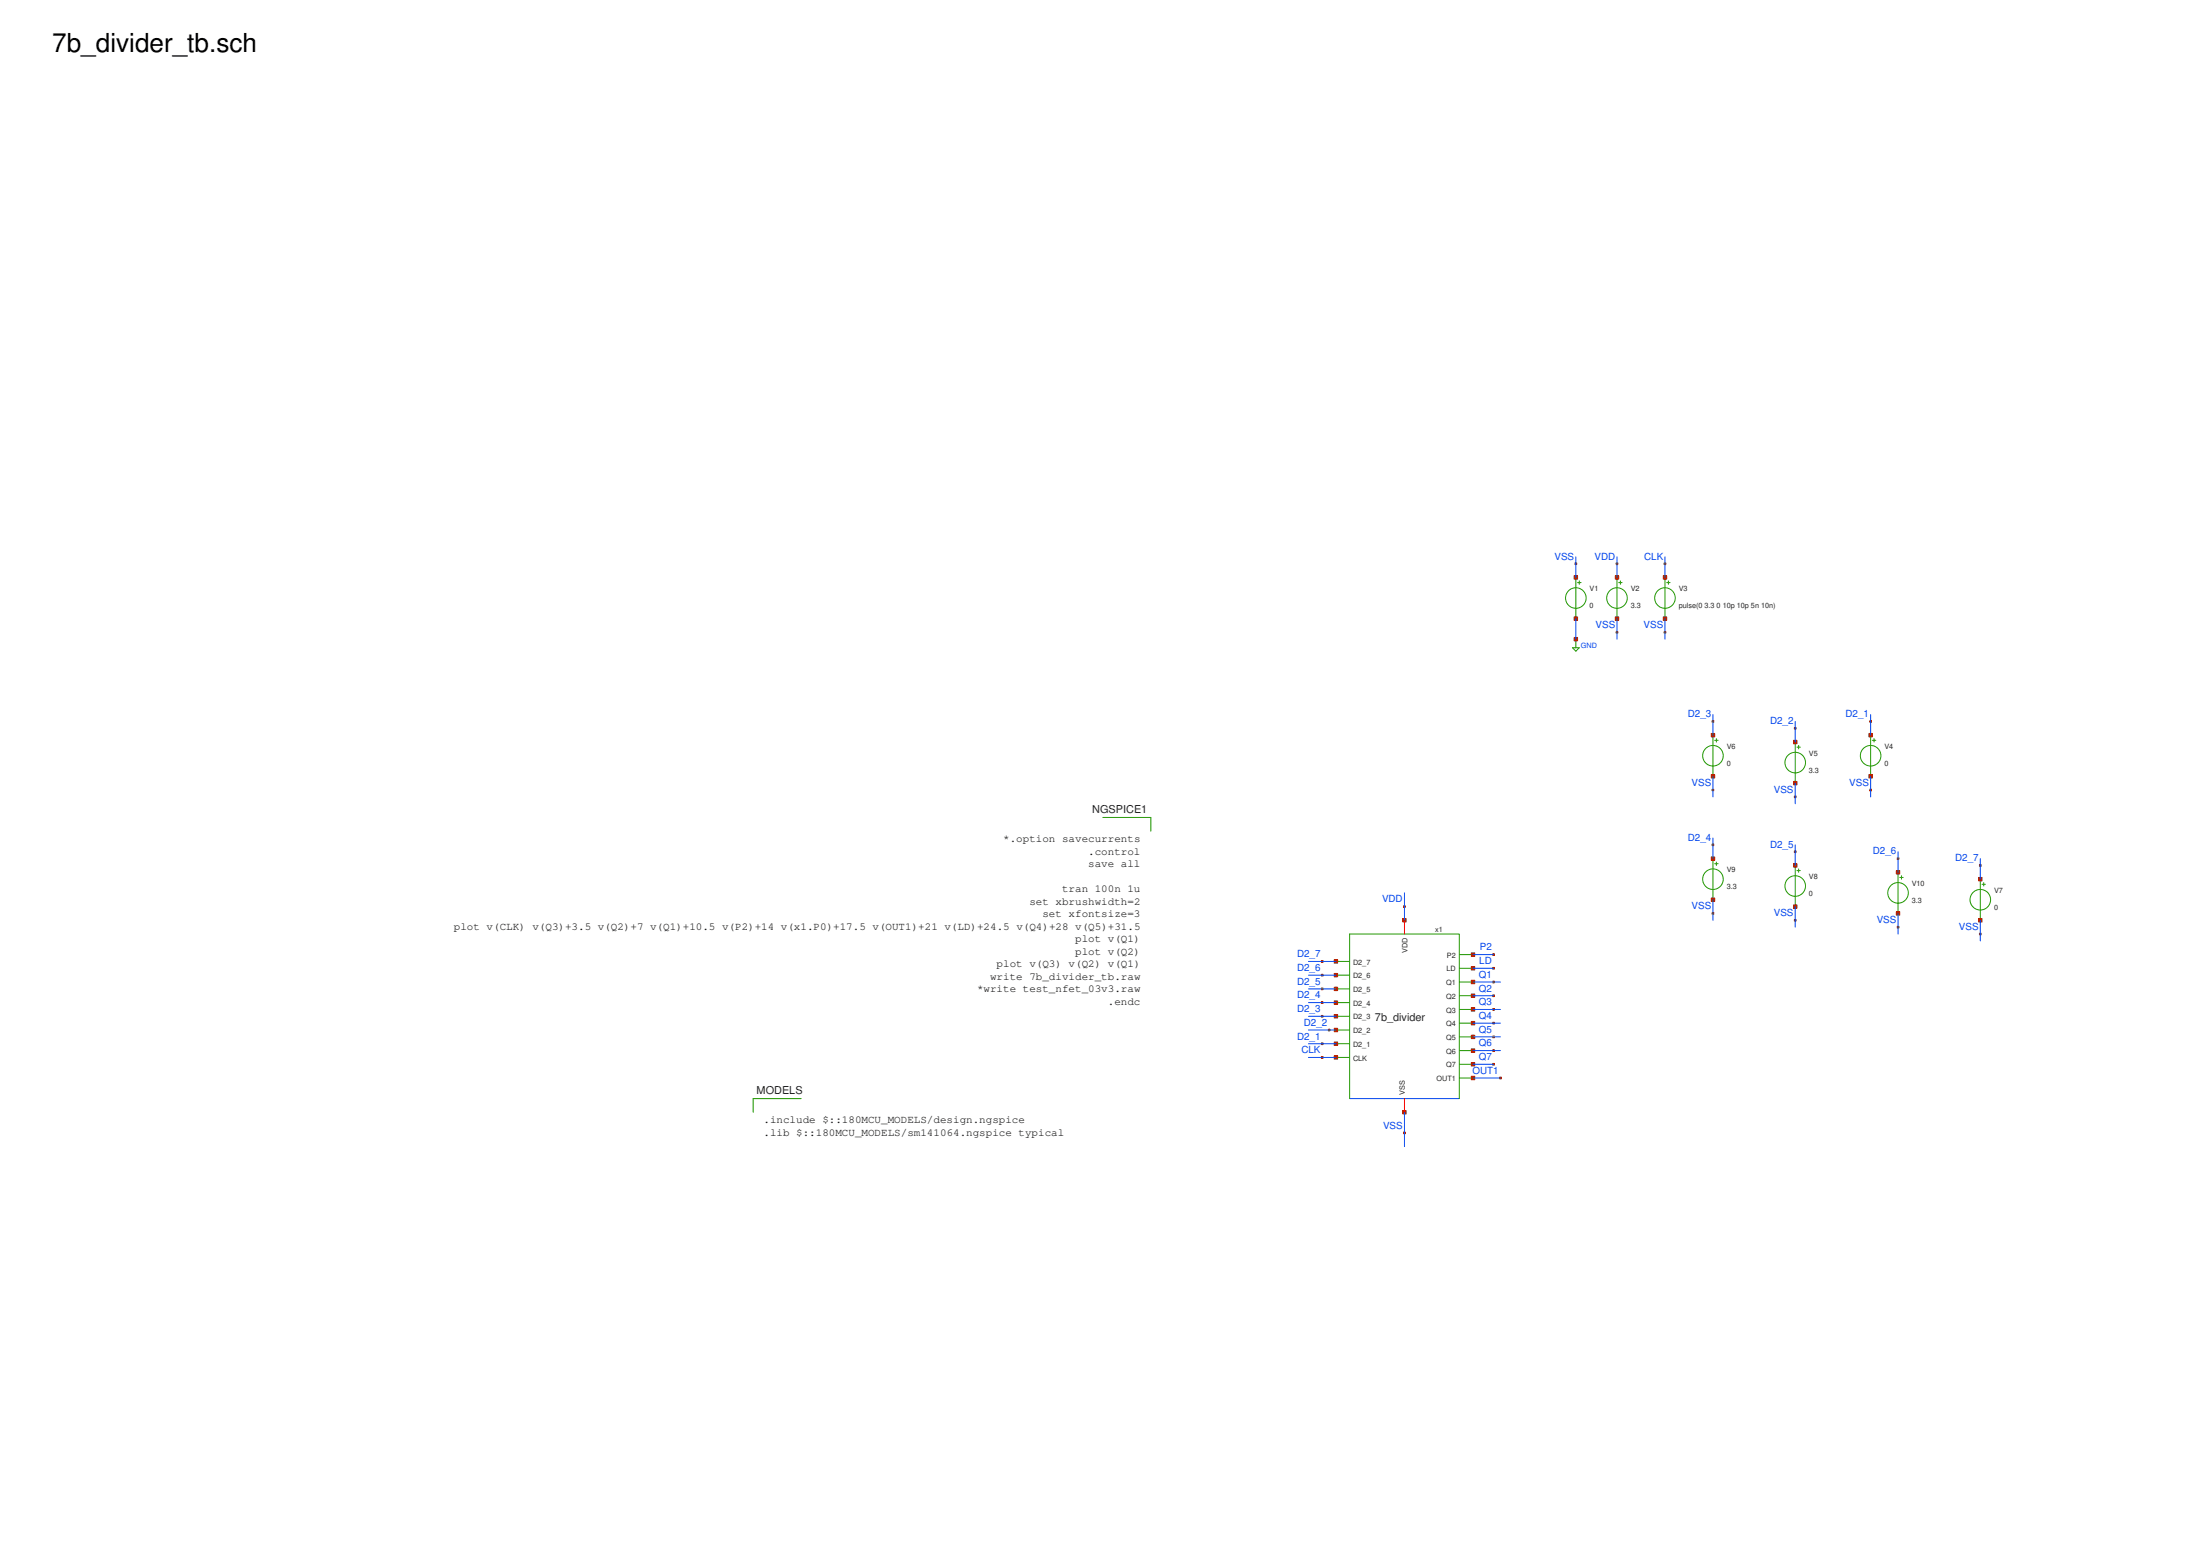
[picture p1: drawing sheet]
<svg xmlns="http://www.w3.org/2000/svg" width="297mm" height="210mm" viewBox="0 0 297 210" stroke-linecap="round" stroke-linejoin="round" font-family="sans-serif">
<path d="M182.2 148.3h14.8" fill="none" stroke="#0044ed" stroke-width=".14"/>
<g fill="none" stroke="#229800" stroke-width=".14">
<path d="M212.8 77.9v5.6M213 78.6h.5M213.2 78.4v.5M218.3 77.9v5.6M218.6 78.6h.4M218.8 78.4v.5M224.8 77.9v5.6M225 78.6h.5M225.3 78.4v.5M212.3 87.4h.9l-.4 .5zM212.8 86.3v1.1M231.3 99.2v5.6"/>
<path d="M231.5 99.9h.5M231.7 99.7v.5M252.6 99.2v5.6M252.8 99.9h.5M253 99.7v.5M148.9 110.3h6.5v1.9M231.3 115.9v5.6M231.5 116.6h.5M231.7 116.4v.4M242.4 100.2v5.5M242.4 116.8v5.6M242.6 100.9h.5"/>
<path d="M242.6 117.5h.5M242.8 100.6v.5M242.8 117.3v.4M256.3 117.7v5.6M256.5 118.4h.5M256.7 118.2v.5M267.4 118.7v5.5M267.6 119.4h.5M267.8 119.1v.5M180.4 129.8h1.8M180.4 131.6h1.8M180.4 133.5h1.8"/>
<path d="M180.4 135.3h1.8M180.4 137.2h1.8M180.4 139h1.8M197 130.7h1.9M197 132.6h1.9M197 134.4h1.9M197 136.3h1.9M197 138.1h1.9M197 140h1.9M197 128.9h1.9M108.2 148.3h-6.5v1.8M180.4 140.9h1.8"/>
<path d="M180.4 142.7h1.8M182.2 148.3v-22.2h14.8v22.2M197 141.8h1.9M197 143.7h1.9M197 145.5h1.9"/>
<circle cx="212.8" cy="80.7" r="1.39"/>
<circle cx="218.3" cy="80.7" r="1.39"/>
<circle cx="224.8" cy="80.7" r="1.39"/>
<circle cx="231.3" cy="102" r="1.39"/>
<circle cx="231.3" cy="118.7" r="1.39"/>
<circle cx="242.4" cy="102.9" r="1.39"/>
<circle cx="242.4" cy="119.6" r="1.39"/>
<circle cx="252.6" cy="102" r="1.39"/>
<circle cx="256.3" cy="120.5" r="1.39"/>
<circle cx="267.4" cy="121.5" r="1.39"/>
</g>
<path d="M189.4 124h.5v.5h-.5z" fill="none" stroke="#ba2200" stroke-width=".14"/>
<path d="M189.4 124h.5v.5h-.5z" fill="#ba2200"/>
<path d="M198.7 130.5h.4v.4h-.4z" fill="none" stroke="#ba2200" stroke-width=".14"/>
<path d="M198.7 130.5h.4v.4h-.4z" fill="#ba2200"/>
<path d="M180.1 129.6h.5v.4h-.5z" fill="none" stroke="#ba2200" stroke-width=".14"/>
<path d="M180.1 129.6h.5v.4h-.5z" fill="#ba2200"/>
<path d="M198.7 132.3h.4v.5h-.4z" fill="none" stroke="#ba2200" stroke-width=".14"/>
<path d="M198.7 132.3h.4v.5h-.4z" fill="#ba2200"/>
<path d="M180.1 131.4h.5v.5h-.5z" fill="none" stroke="#ba2200" stroke-width=".14"/>
<path d="M180.1 131.4h.5v.5h-.5z" fill="#ba2200"/>
<path d="M198.7 134.2h.4v.4h-.4z" fill="none" stroke="#ba2200" stroke-width=".14"/>
<path d="M198.7 134.2h.4v.4h-.4z" fill="#ba2200"/>
<path d="M180.1 133.3h.5v.4h-.5z" fill="none" stroke="#ba2200" stroke-width=".14"/>
<path d="M180.1 133.3h.5v.4h-.5z" fill="#ba2200"/>
<path d="M180.1 135.1h.5v.5h-.5z" fill="none" stroke="#ba2200" stroke-width=".14"/>
<path d="M180.1 135.1h.5v.5h-.5z" fill="#ba2200"/>
<path d="M198.7 136h.4v.5h-.4z" fill="none" stroke="#ba2200" stroke-width=".14"/>
<path d="M198.7 136h.4v.5h-.4z" fill="#ba2200"/>
<path d="M198.7 137.9h.4v.4h-.4z" fill="none" stroke="#ba2200" stroke-width=".14"/>
<path d="M198.7 137.9h.4v.4h-.4z" fill="#ba2200"/>
<path d="M180.1 137h.5v.4h-.5z" fill="none" stroke="#ba2200" stroke-width=".14"/>
<path d="M180.1 137h.5v.4h-.5z" fill="#ba2200"/>
<path d="M180.1 138.8h.5v.5h-.5z" fill="none" stroke="#ba2200" stroke-width=".14"/>
<path d="M180.1 138.8h.5v.5h-.5z" fill="#ba2200"/>
<path d="M198.7 139.7h.4v.5h-.4z" fill="none" stroke="#ba2200" stroke-width=".14"/>
<path d="M198.7 139.7h.4v.5h-.4z" fill="#ba2200"/>
<path d="M180.1 140.7h.5v.4h-.5z" fill="none" stroke="#ba2200" stroke-width=".14"/>
<path d="M180.1 140.7h.5v.4h-.5z" fill="#ba2200"/>
<path d="M198.7 141.6h.4v.4h-.4z" fill="none" stroke="#ba2200" stroke-width=".14"/>
<path d="M198.7 141.6h.4v.4h-.4z" fill="#ba2200"/>
<path d="M198.7 143.4h.4v.5h-.4z" fill="none" stroke="#ba2200" stroke-width=".14"/>
<path d="M198.7 143.4h.4v.5h-.4z" fill="#ba2200"/>
<path d="M180.1 142.5h.5v.5h-.5z" fill="none" stroke="#ba2200" stroke-width=".14"/>
<path d="M180.1 142.5h.5v.5h-.5z" fill="#ba2200"/>
<path d="M189.4 149.9h.5v.5h-.5z" fill="none" stroke="#ba2200" stroke-width=".14"/>
<path d="M189.4 149.9h.5v.5h-.5z" fill="#ba2200"/>
<path d="M198.7 145.3h.4v.4h-.4z" fill="none" stroke="#ba2200" stroke-width=".14"/>
<path d="M198.7 145.3h.4v.4h-.4z" fill="#ba2200"/>
<path d="M198.7 128.6h.4v.5h-.4z" fill="none" stroke="#ba2200" stroke-width=".14"/>
<path d="M198.7 128.6h.4v.5h-.4z" fill="#ba2200"/>
<path d="M212.5 77.7h.5v.5h-.5z" fill="none" stroke="#ba2200" stroke-width=".14"/>
<path d="M212.5 77.7h.5v.5h-.5z" fill="#ba2200"/>
<path d="M212.5 83.3h.5v.4h-.5z" fill="none" stroke="#ba2200" stroke-width=".14"/>
<path d="M212.5 83.3h.5v.4h-.5z" fill="#ba2200"/>
<path d="M218.1 77.7h.5v.5h-.5z" fill="none" stroke="#ba2200" stroke-width=".14"/>
<path d="M218.1 77.7h.5v.5h-.5z" fill="#ba2200"/>
<path d="M218.1 83.3h.5v.4h-.5z" fill="none" stroke="#ba2200" stroke-width=".14"/>
<path d="M218.1 83.3h.5v.4h-.5z" fill="#ba2200"/>
<path d="M212.5 86h.5v.5h-.5z" fill="none" stroke="#ba2200" stroke-width=".14"/>
<path d="M212.5 86h.5v.5h-.5z" fill="#ba2200"/>
<path d="M212.7 76h.2v.2h-.2z" fill="none" stroke="#ba2200" stroke-width=".14"/>
<path d="M212.7 76h.2v.2h-.2z" fill="#ba2200"/>
<path d="M218.2 76h.2v.2h-.2z" fill="none" stroke="#ba2200" stroke-width=".14"/>
<path d="M218.2 76h.2v.2h-.2z" fill="#ba2200"/>
<path d="M224.6 77.7h.4v.5h-.4z" fill="none" stroke="#ba2200" stroke-width=".14"/>
<path d="M224.6 77.7h.4v.5h-.4z" fill="#ba2200"/>
<path d="M224.6 83.3h.4v.4h-.4z" fill="none" stroke="#ba2200" stroke-width=".14"/>
<path d="M224.6 83.3h.4v.4h-.4z" fill="#ba2200"/>
<path d="M224.7 76h.2v.2h-.2z" fill="none" stroke="#ba2200" stroke-width=".14"/>
<path d="M224.7 76h.2v.2h-.2z" fill="#ba2200"/>
<path d="M218.2 85.2h.2v.3h-.2z" fill="none" stroke="#ba2200" stroke-width=".14"/>
<path d="M218.2 85.2h.2v.3h-.2z" fill="#ba2200"/>
<path d="M224.7 85.2h.2v.3h-.2z" fill="none" stroke="#ba2200" stroke-width=".14"/>
<path d="M224.7 85.2h.2v.3h-.2z" fill="#ba2200"/>
<path d="M252.3 99h.5v.5h-.5z" fill="none" stroke="#ba2200" stroke-width=".14"/>
<path d="M252.3 99h.5v.5h-.5z" fill="#ba2200"/>
<path d="M252.3 104.6h.5v.4h-.5z" fill="none" stroke="#ba2200" stroke-width=".14"/>
<path d="M252.3 104.6h.5v.4h-.5z" fill="#ba2200"/>
<path d="M252.5 97.3h.2v.2h-.2z" fill="none" stroke="#ba2200" stroke-width=".14"/>
<path d="M252.5 97.3h.2v.2h-.2z" fill="#ba2200"/>
<path d="M252.5 106.5h.2v.3h-.2z" fill="none" stroke="#ba2200" stroke-width=".14"/>
<path d="M252.5 106.5h.2v.3h-.2z" fill="#ba2200"/>
<path d="M242.2 99.9h.4v.5h-.4z" fill="none" stroke="#ba2200" stroke-width=".14"/>
<path d="M242.2 99.9h.4v.5h-.4z" fill="#ba2200"/>
<path d="M242.2 105.5h.4v.4h-.4z" fill="none" stroke="#ba2200" stroke-width=".14"/>
<path d="M242.2 105.5h.4v.4h-.4z" fill="#ba2200"/>
<path d="M242.3 98.2h.2v.2h-.2z" fill="none" stroke="#ba2200" stroke-width=".14"/>
<path d="M242.3 98.2h.2v.2h-.2z" fill="#ba2200"/>
<path d="M242.3 107.5h.2v.2h-.2z" fill="none" stroke="#ba2200" stroke-width=".14"/>
<path d="M242.3 107.5h.2v.2h-.2z" fill="#ba2200"/>
<path d="M231 99h.5v.5h-.5z" fill="none" stroke="#ba2200" stroke-width=".14"/>
<path d="M231 99h.5v.5h-.5z" fill="#ba2200"/>
<path d="M231 104.6h.5v.4h-.5z" fill="none" stroke="#ba2200" stroke-width=".14"/>
<path d="M231 104.6h.5v.4h-.5z" fill="#ba2200"/>
<path d="M231.2 97.3h.2v.2h-.2z" fill="none" stroke="#ba2200" stroke-width=".14"/>
<path d="M231.2 97.3h.2v.2h-.2z" fill="#ba2200"/>
<path d="M231.2 106.5h.2v.3h-.2z" fill="none" stroke="#ba2200" stroke-width=".14"/>
<path d="M231.2 106.5h.2v.3h-.2z" fill="#ba2200"/>
<path d="M242.2 116.6h.4v.5h-.4z" fill="none" stroke="#ba2200" stroke-width=".14"/>
<path d="M242.2 116.6h.4v.5h-.4z" fill="#ba2200"/>
<path d="M242.2 122.1h.4v.5h-.4z" fill="none" stroke="#ba2200" stroke-width=".14"/>
<path d="M242.2 122.1h.4v.5h-.4z" fill="#ba2200"/>
<path d="M242.3 114.9h.2v.2h-.2z" fill="none" stroke="#ba2200" stroke-width=".14"/>
<path d="M242.3 114.9h.2v.2h-.2z" fill="#ba2200"/>
<path d="M242.3 124.1h.2v.2h-.2z" fill="none" stroke="#ba2200" stroke-width=".14"/>
<path d="M242.3 124.1h.2v.2h-.2z" fill="#ba2200"/>
<path d="M231 115.7h.5v.4h-.5z" fill="none" stroke="#ba2200" stroke-width=".14"/>
<path d="M231 115.7h.5v.4h-.5z" fill="#ba2200"/>
<path d="M231 121.2h.5v.5h-.5z" fill="none" stroke="#ba2200" stroke-width=".14"/>
<path d="M231 121.2h.5v.5h-.5z" fill="#ba2200"/>
<path d="M231.2 113.9h.2v.3h-.2z" fill="none" stroke="#ba2200" stroke-width=".14"/>
<path d="M231.2 113.9h.2v.3h-.2z" fill="#ba2200"/>
<path d="M231.2 123.2h.2v.2h-.2z" fill="none" stroke="#ba2200" stroke-width=".14"/>
<path d="M231.2 123.2h.2v.2h-.2z" fill="#ba2200"/>
<path d="M267.1 118.4h.5v.5h-.5z" fill="none" stroke="#ba2200" stroke-width=".14"/>
<path d="M267.1 118.4h.5v.5h-.5z" fill="#ba2200"/>
<path d="M267.1 124h.5v.5h-.5z" fill="none" stroke="#ba2200" stroke-width=".14"/>
<path d="M267.1 124h.5v.5h-.5z" fill="#ba2200"/>
<path d="M267.3 116.7h.2v.2h-.2z" fill="none" stroke="#ba2200" stroke-width=".14"/>
<path d="M267.3 116.7h.2v.2h-.2z" fill="#ba2200"/>
<path d="M267.3 126h.2v.2h-.2z" fill="none" stroke="#ba2200" stroke-width=".14"/>
<path d="M267.3 126h.2v.2h-.2z" fill="#ba2200"/>
<path d="M256 117.5h.5v.5h-.5z" fill="none" stroke="#ba2200" stroke-width=".14"/>
<path d="M256 117.5h.5v.5h-.5z" fill="#ba2200"/>
<path d="M256 123.1h.5v.4h-.5z" fill="none" stroke="#ba2200" stroke-width=".14"/>
<path d="M256 123.1h.5v.4h-.5z" fill="#ba2200"/>
<path d="M256.2 115.8h.2v.2h-.2z" fill="none" stroke="#ba2200" stroke-width=".14"/>
<path d="M256.2 115.8h.2v.2h-.2z" fill="#ba2200"/>
<path d="M256.2 125h.2v.3h-.2z" fill="none" stroke="#ba2200" stroke-width=".14"/>
<path d="M256.2 125h.2v.3h-.2z" fill="#ba2200"/>
<path d="M189.5 122.3h.2v.2h-.2z" fill="none" stroke="#ba2200" stroke-width=".14"/>
<path d="M189.5 122.3h.2v.2h-.2z" fill="#ba2200"/>
<path d="M189.5 152.8h.2v.2h-.2z" fill="none" stroke="#ba2200" stroke-width=".14"/>
<path d="M189.5 152.8h.2v.2h-.2z" fill="#ba2200"/>
<path d="M178.4 140.8h.2v.2h-.2z" fill="none" stroke="#ba2200" stroke-width=".14"/>
<path d="M178.4 140.8h.2v.2h-.2z" fill="#ba2200"/>
<path d="M178.4 142.6h.2v.3h-.2z" fill="none" stroke="#ba2200" stroke-width=".14"/>
<path d="M178.4 142.6h.2v.3h-.2z" fill="#ba2200"/>
<path d="M179.3 138.9h.3v.3h-.3z" fill="none" stroke="#ba2200" stroke-width=".14"/>
<path d="M179.3 138.9h.3v.3h-.3z" fill="#ba2200"/>
<path d="M178.4 137.1h.2v.2h-.2z" fill="none" stroke="#ba2200" stroke-width=".14"/>
<path d="M178.4 137.1h.2v.2h-.2z" fill="#ba2200"/>
<path d="M178.4 135.2h.2v.3h-.2z" fill="none" stroke="#ba2200" stroke-width=".14"/>
<path d="M178.4 135.2h.2v.3h-.2z" fill="#ba2200"/>
<path d="M178.4 133.4h.2v.2h-.2z" fill="none" stroke="#ba2200" stroke-width=".14"/>
<path d="M178.4 133.4h.2v.2h-.2z" fill="#ba2200"/>
<path d="M178.4 131.5h.2v.2h-.2z" fill="none" stroke="#ba2200" stroke-width=".14"/>
<path d="M178.4 131.5h.2v.2h-.2z" fill="#ba2200"/>
<path d="M178.4 129.7h.2v.2h-.2z" fill="none" stroke="#ba2200" stroke-width=".14"/>
<path d="M178.4 129.7h.2v.2h-.2z" fill="#ba2200"/>
<path d="M201.5 128.7h.3v.3h-.3z" fill="none" stroke="#ba2200" stroke-width=".14"/>
<path d="M201.5 128.7h.3v.3h-.3z" fill="#ba2200"/>
<path d="M201.5 130.6h.3v.2h-.3z" fill="none" stroke="#ba2200" stroke-width=".14"/>
<path d="M201.5 130.6h.3v.2h-.3z" fill="#ba2200"/>
<path d="M201.5 132.4h.3v.3h-.3z" fill="none" stroke="#ba2200" stroke-width=".14"/>
<path d="M201.5 132.4h.3v.3h-.3z" fill="#ba2200"/>
<path d="M201.5 134.3h.3v.2h-.3z" fill="none" stroke="#ba2200" stroke-width=".14"/>
<path d="M201.5 134.3h.3v.2h-.3z" fill="#ba2200"/>
<path d="M201.5 136.1h.3v.3h-.3z" fill="none" stroke="#ba2200" stroke-width=".14"/>
<path d="M201.5 136.1h.3v.3h-.3z" fill="#ba2200"/>
<path d="M201.5 138h.3v.2h-.3z" fill="none" stroke="#ba2200" stroke-width=".14"/>
<path d="M201.5 138h.3v.2h-.3z" fill="#ba2200"/>
<path d="M201.5 139.8h.3v.3h-.3z" fill="none" stroke="#ba2200" stroke-width=".14"/>
<path d="M201.5 139.8h.3v.3h-.3z" fill="#ba2200"/>
<path d="M201.5 141.7h.3v.2h-.3z" fill="none" stroke="#ba2200" stroke-width=".14"/>
<path d="M201.5 141.7h.3v.2h-.3z" fill="#ba2200"/>
<path d="M201.5 143.6h.3v.2h-.3z" fill="none" stroke="#ba2200" stroke-width=".14"/>
<path d="M201.5 143.6h.3v.2h-.3z" fill="#ba2200"/>
<path d="M202.5 145.4h.2v.2h-.2z" fill="none" stroke="#ba2200" stroke-width=".14"/>
<path d="M202.5 145.4h.2v.2h-.2z" fill="#ba2200"/>
<path d="M189.6 124.2v1.9M189.6 148.3v1.8" fill="none" stroke="#fe0000" stroke-width=".14"/>
<g fill="none" stroke="#0044ed" stroke-width=".14">
<path d="M212.8 75.2v2.7M218.3 75.2v2.7M224.8 75.2v2.7M212.8 83.5v2.8M218.3 83.5v2.8M224.8 83.5v2.8M231.3 96.5v2.7M242.4 97.4v2.8M252.6 96.5v2.7M231.3 104.8v2.8M231.3 113.1v2.8M242.4 105.7v2.8"/>
<path d="M242.4 114v2.8M252.6 104.8v2.8M256.3 115v2.7M267.4 115.9v2.8M176.7 129.8h3.7M176.7 131.6h3.7M176.7 133.5h3.7M176.7 135.3h3.7M176.7 137.2h3.7M176.7 139h3.7M189.6 120.5v3.7M198.9 128.9h2.8"/>
<path d="M198.9 130.7h2.8M198.9 132.6h3.7M198.9 134.4h2.8M198.9 136.3h3.7M198.9 138.1h3.7M198.9 140h3.7M231.3 121.5v2.7M242.4 122.4v2.8M256.3 123.3v2.8M267.4 124.2v2.8M176.7 140.9h3.7M176.7 142.7h3.7"/>
<path d="M189.6 150.1v4.7M198.9 141.8h3.7M198.9 143.7h2.8M198.9 145.5h3.7"/>
</g>
<text font-size="3.5" x="7.1" y="7.1">7b_divider_tb.sch</text>
<g font-size="1.5" fill="#222">
<text x="135.5" y="113.7">*.option savecurrents</text>
<text x="147.5" y="109.7">NGSPICE1</text>
<text x="146.9" y="115.4">.control</text>
<text x="146.9" y="117.1">save all</text>
<text x="61.3" y="125.5">plot v(CLK) v(Q3)+3.5 v(Q2)+7 v(Q1)+10.5 v(P2)+14 v(x1.P0)+17.5 v(OUT1)+21 v(LD)+24.5 v(Q4)+28 v(Q5)+31.5</text>
<text x="139" y="122.1">set xbrushwidth=2</text>
<text x="140.7" y="123.8">set xfontsize=3</text>
<text x="143.4" y="120.4">tran 100n 1u</text>
<text x="134.6" y="130.6">plot v(Q3) v(Q2) v(Q1)</text>
<text x="145.2" y="127.2">plot v(Q1)</text>
<text x="145.2" y="128.9">plot v(Q2)</text>
<text x="131.9" y="133.9">*write test_nfet_03v3.raw</text>
<text x="133.7" y="132.3">write 7b_divider_tb.raw</text>
<text x="149.6" y="135.6">.endc</text>
<text x="185.6" y="137.8">7b_divider</text>
<text x="102.2" y="147.6">MODELS</text>
<text x="103.1" y="151.6">.include $::180MCU_MODELS/design.ngspice</text>
<text x="103.1" y="153.3">.lib $::180MCU_MODELS/sm141064.ngspice typical</text>
</g>
<g font-size="1.3" fill="#0044ed">
<text x="209.9" y="75.5">VSS</text>
<text x="215.3" y="75.5">VDD</text>
<text x="222" y="75.5">CLK</text>
<text x="215.4" y="84.8">VSS</text>
<text x="221.9" y="84.8">VSS</text>
<text x="227.9" y="96.8">D2_3</text>
<text x="239" y="97.7">D2_2</text>
<text x="249.2" y="96.8">D2_1</text>
<text x="228.4" y="106.1">VSS</text>
<text x="239.5" y="107">VSS</text>
<text x="249.7" y="106.1">VSS</text>
<text x="227.9" y="113.5">D2_4</text>
<text x="239" y="114.4">D2_5</text>
<text x="252.9" y="115.3">D2_6</text>
<text x="264" y="116.3">D2_7</text>
<text x="186.6" y="121.8">VDD</text>
<text x="228.4" y="122.7">VSS</text>
<text x="239.5" y="123.7">VSS</text>
<text x="253.4" y="124.6">VSS</text>
<text x="264.5" y="125.5">VSS</text>
<text x="175.1" y="131.1">D2_6</text>
<text x="175.1" y="129.2">D2_7</text>
<text x="199.7" y="132">Q1</text>
<text x="199.7" y="130.1">LD</text>
<text x="199.8" y="128.3">P2</text>
<text x="175.1" y="136.6">D2_3</text>
<text x="175.1" y="134.8">D2_4</text>
<text x="175.1" y="132.9">D2_5</text>
<text x="199.7" y="133.8">Q2</text>
<text x="199.7" y="135.7">Q3</text>
<text x="199.7" y="137.5">Q4</text>
<text x="175.1" y="140.3">D2_1</text>
<text x="175.7" y="142.2">CLK</text>
<text x="176" y="138.5">D2_2</text>
<text x="199.7" y="139.4">Q5</text>
<text x="199.7" y="141.3">Q6</text>
<text x="199.7" y="143.1">Q7</text>
<text x="198.8" y="145">OUT1</text>
<text x="186.7" y="152.4">VSS</text>
</g>
<g font-size="1" fill="#222">
<text x="214.6" y="79.8">V1</text>
<text x="214.6" y="82.1">0</text>
<text x="220.2" y="79.8">V2</text>
<text x="220.2" y="82.1">3.3</text>
<text x="226.7" y="79.8">V3</text>
<text x="226.7" y="82.1">pulse(0 3.3 0 10p 10p 5n 10n)</text>
<text x="233.1" y="101.1">V6</text>
<text x="244.2" y="102">V5</text>
<text x="254.4" y="101.1">V4</text>
<text x="233.1" y="103.4">0</text>
<text x="244.2" y="104.3">3.3</text>
<text x="254.4" y="103.4">0</text>
<text x="233.1" y="117.7">V9</text>
<text x="244.2" y="118.7">V8</text>
<text x="258.1" y="119.6">V10</text>
<text x="193.8" y="125.8">x1</text>
<text x="233.1" y="120">3.3</text>
<text x="244.2" y="121">0</text>
<text x="258.1" y="121.9">3.3</text>
<text x="269.2" y="120.5">V7</text>
<text x="269.2" y="122.8">0</text>
<text x="182.7" y="130.2">D2_7</text>
<text x="190.1" y="128.6" transform="rotate(-90 190.1 128.6)">VDD</text>
<text x="195.3" y="131.1">LD</text>
<text x="195.4" y="129.3">P2</text>
<text x="182.7" y="132.1">D2_6</text>
<text x="182.7" y="133.9">D2_5</text>
<text x="182.7" y="135.8">D2_4</text>
<text x="182.7" y="137.6">D2_3</text>
<text x="195.3" y="133">Q1</text>
<text x="195.3" y="134.8">Q2</text>
<text x="195.3" y="136.7">Q3</text>
<text x="182.7" y="139.5">D2_2</text>
<text x="182.7" y="141.3">D2_1</text>
<text x="182.7" y="143.2">CLK</text>
<text x="195.3" y="138.5">Q4</text>
<text x="195.3" y="140.4">Q5</text>
<text x="195.3" y="142.2">Q6</text>
<text x="189.7" y="147.8" transform="rotate(-90 189.7 147.8)">VSS</text>
<text x="194" y="145.9">OUT1</text>
<text x="195.3" y="144.1">Q7</text>
</g>
<text font-size="1" fill="#0044ed" x="213.5" y="87.5">GND</text>
</svg>
